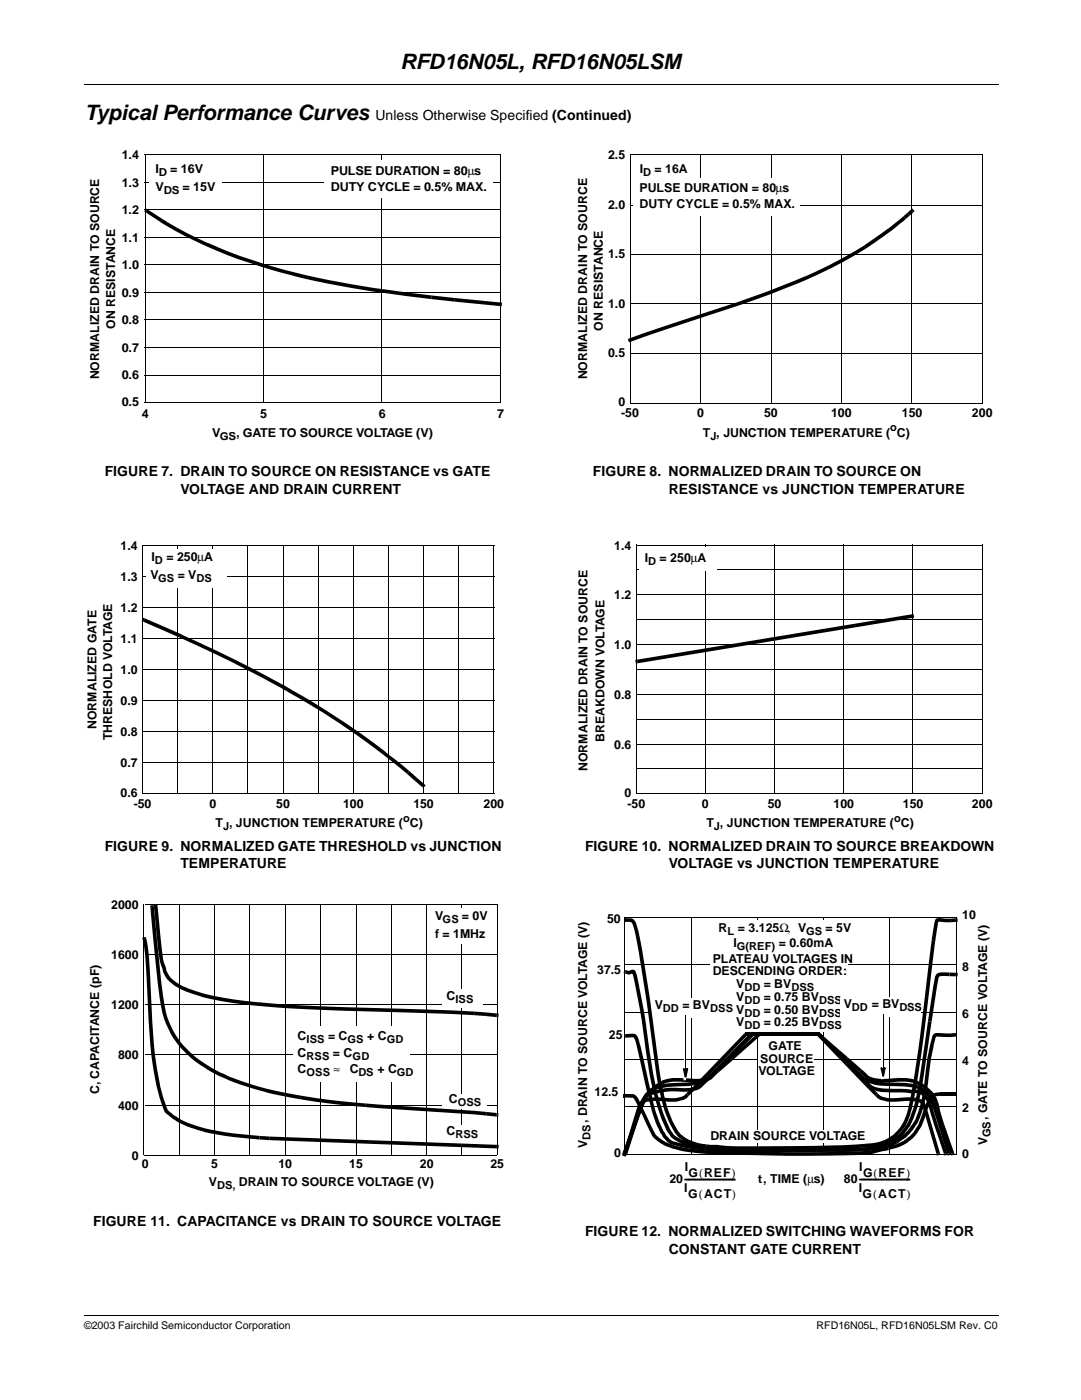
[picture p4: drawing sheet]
<svg xmlns="http://www.w3.org/2000/svg" width="216mm" height="279mm" viewBox="0 0 216 279" stroke-linecap="round" stroke-linejoin="round" font-family="sans-serif">
<g fill="#000">
<path d="M16.8 16.8l.1 .2zM199 16.8l.1 .2zM28.8 30.8l.1 .1zM28.8 30.8l.2 .1zM28.8 36.3l.1 .1zM52.5 30.8l.1 .1zM76.1 30.8l.1 .1zM99.7 30.8l.2 .1zM99.8 30.8l.1 .1zM99.8 36.3l.1 .1zM28.8 52.7l.1 .2zM28.8 41.8l.1 .2z"/>
<path d="M28.8 47.3l.1 .2zM28.8 58.3l.1 .1zM99.8 52.7l.1 .2zM99.8 41.8l.1 .2zM99.8 47.3l.1 .2zM99.8 58.3l.1 .1zM28.8 74.8l.1 .1zM28.8 63.8l.1 .1zM28.8 69.3l.1 .1zM99.8 74.8l.1 .1zM99.8 63.8l.1 .1zM99.8 69.3l.1 .1z"/>
<path d="M28.8 80.2l.1 .2zM28.8 80.3l.2 .1zM52.5 80.3l.1 .1zM76.1 80.3l.1 .1zM99.7 80.3l.2 .1zM99.8 80.2l.1 .2zM16.8 262.4l.1 .2zM199 262.4l.1 .2z"/>
</g>
<g fill="none" stroke="#000" stroke-width=".2">
<path d="M16.9 16.9h182.1M28.9 30.9h70.9v49.4h-70.9zM28.9 36.4h70.9M52.5 30.9v49.4M76.2 30.9v49.4M28.9 52.8h70.9M28.9 41.9h70.9M28.9 47.4h70.9M28.9 58.3h70.9M28.9 74.8h70.9M28.9 63.8h70.9M28.9 69.3h70.9"/>
<path d="M16.9 262.5h182.1"/>
</g>
<g fill="#fff">
<path d="M30.1 31.7h13.8v8.3h-13.8z"/>
<path d="M30.1 31.3h14.2v.7h-14.2z"/>
<path d="M43.6 31.7h.7v8.7h-.7z"/>
<path d="M29.8 39.7h14.1v.7h-14.1z"/>
<path d="M29.8 31.3h.7v8.7h-.7z"/>
</g>
<path d="M29.1 41.6l.3 .2-.4 .6-.3-.2zM29.4 41.8l3.9 2.5 6.1 3.2 6.2 2.7 6.5 2.3 4.4 1.3 9 2.1 9.1 1.6 11.5 1.5-.1 .7a196.1 196.1 0 0 1-29.7-5.2 87 87 0 0 1-27.3-12.1zM86.1 59l4.6 .5-.1 .7-4.6-.5zM90.7 59.5l9.1 .9-.1 .7-9.1-.9zM99.8 60.4h.3l-.1 .7h-.3z" fill="#000"/>
<g fill="#fff">
<path d="M64.7 32.1h33.6v7.4h-33.6z"/>
<path d="M64.7 32h33.7v.2h-33.7z"/>
<path d="M98.2 32.1h.2v7.5h-.2z"/>
<path d="M64.6 39.4h33.7v.2h-33.7z"/>
<path d="M64.6 32h.2v7.5h-.2z"/>
</g>
<g fill="#000">
<path d="M125.6 30.7l.1 .1zM125.7 30.7l.1 .2zM139.6 30.7l.2 .1zM153.7 30.7l.1 .1zM167.7 30.7l.2 .1zM181.7 30.7l.2 .1zM195.8 30.7l.2 .1zM195.9 30.7l.1 .2zM125.7 40.9l.1 .2zM125.7 50.8l.1 .2zM195.9 40.9l.1 .2zM195.9 50.8l.1 .2z"/>
<path d="M125.7 60.5l.1 .1zM125.7 70.5l.1 .2zM195.9 60.5l.1 .1zM195.9 70.5l.1 .2zM125.6 80.4l.1 .1zM125.7 80.3l.1 .2zM139.6 80.4l.2 .1zM153.7 80.4l.1 .1zM167.7 80.4l.2 .1zM181.7 80.4l.2 .1zM195.8 80.4l.2 .1zM195.9 80.3l.1 .2z"/>
</g>
<path d="M125.6 30.8v49.6M125.8 30.8h70.1M139.7 30.8v49.6M153.8 30.8v49.6M167.8 30.8v49.6M181.8 30.8v49.6M195.9 30.8v49.6M125.8 41h70.1M125.8 50.9h70.1M125.8 60.5h70.1M125.8 70.6h70.1M125.8 80.4h70.1" fill="none" stroke="#000" stroke-width=".2"/>
<g fill="#fff">
<path d="M126.3 31.4h11.4v3.7h-11.4z"/>
<path d="M126.3 31h11.8v.8h-11.8z"/>
<path d="M137.4 31.4h.7v4.1h-.7z"/>
<path d="M125.9 34.8h11.8v.7h-11.8z"/>
<path d="M125.9 31h.8v4.1h-.8z"/>
</g>
<path d="M180.2 43.1l.7-.6 .5 .5-.8 .7zM180.9 42.5l.8-.7 .4 .6-.7 .6zM181.7 41.8l.2-.2 .5 .6-.3 .2zM125.2 67.6l.3-.1 .3 .7-.4 .1zM125.5 67.5l22.2-7.4 5.5-2 7.3-2.9 5.3-2.5 5-2.8 6.4-4.3 3-2.5 .4 .6-1.4 1.2a76.9 76.9 0 0 1-20.2 11.7 221.6 221.6 0 0 1-18.5 6.6l-14.7 5z" fill="#000"/>
<g fill="#fff">
<path d="M126.3 35.6h33.1v7.4h-33.1z"/>
<path d="M126.3 35.5h33.2v.1h-33.2z"/>
<path d="M159.3 35.6h.2v7.5h-.2z"/>
<path d="M126.2 42.9h33.2v.2h-33.2z"/>
<path d="M126.2 35.5h.2v7.5h-.2z"/>
</g>
<g fill="#000">
<path d="M28.3 108.8h.2zM28.4 108.8l.1 .1zM28.4 114.9l.1 .2zM35.3 108.8h.2zM42.3 108.8h.2zM49.4 108.8h.1zM56.3 108.8h.2zM63.4 108.8h.1zM70.4 108.8h.1zM77.4 108.8h.2zM84.4 108.8h.1zM91.4 108.8h.2z"/>
<path d="M98.4 108.8h.2zM98.5 108.8l.1 .1zM98.5 114.9l.1 .2zM28.4 121.2l.1 .1zM28.4 127.3l.1 .2zM28.4 133.6l.1 .1zM28.4 139.7l.1 .2zM28.5 123.3l.4 .1-.3 .7-.4-.1zM28.9 123.4a277 277 0 0 1 29.3 14.3h-.1a149.7 149.7 0 0 1 23.5 16.1l-.5 .6a147 147 0 0 0-13-9.7l-5.1-3.3a193.1 193.1 0 0 0-16-8.9l-7.2-3.5-11.2-4.9zM98.5 121.2l.1 .1zM98.5 127.3l.1 .2zM98.5 133.6l.1 .1z"/>
<path d="M98.5 139.7l.1 .2zM28.3 158.4l.2 .1zM28.4 152.1l.1 .2zM28.4 158.3l.1 .2zM28.4 145.9l.1 .2zM35.3 158.4l.2 .1zM42.3 158.4l.2 .1zM49.4 158.4l.1 .1zM56.3 158.4l.2 .1zM63.4 158.4l.1 .1zM70.4 158.4l.1 .1zM77.4 158.4l.2 .1z"/>
<path d="M81.6 153.8l1.5 1.4-.5 .5-1.5-1.3zM83.1 155.2l1.5 1.3-.4 .6-1.6-1.4zM84.4 158.4l.1 .1zM84.6 156.5l.3 .2-.5 .6-.2-.2zM91.4 158.4l.2 .1zM98.4 158.4l.2 .1zM98.5 152.1l.1 .2zM98.5 158.3l.1 .2zM98.5 145.9l.1 .2z"/>
</g>
<g fill="none" stroke="#000" stroke-width=".2">
<path d="M28.4 108.8v49.6M28.5 108.8h70M28.5 115h70M35.4 108.8v49.6M42.4 108.8v49.6M49.4 108.8v49.6M56.4 108.8v49.6M63.5 108.8v49.6M70.4 108.8v49.6M77.5 108.8v49.6M84.5 108.8v49.6M91.5 108.8v49.6"/>
<path d="M98.5 108.8v49.6M28.5 121.2h70M28.5 127.4h70M28.5 133.6h70M28.5 139.8h70M28.5 152.2h70M28.5 158.4h70M28.5 146h70"/>
</g>
<g fill="#fff">
<path d="M29.4 109.9h15.5v7.1h-15.5z"/>
<path d="M29.4 109.5h15.9v.7h-15.9z"/>
<path d="M44.6 109.9h.7v7.4h-.7z"/>
<path d="M29.1 116.6h15.8v.7h-15.8z"/>
<path d="M29.1 109.5h.7v7.5h-.7z"/>
</g>
<g fill="#000">
<path d="M126.7 108.7l.2 .1zM126.9 108.7l.1 .2zM126.9 113.7l.1 .1zM126.9 118.6l.1 .2zM140.5 108.7l.2 .1zM154.3 108.7l.2 .1zM168.1 108.7l.2 .1zM181.9 108.7l.2 .1zM195.7 108.7l.2 .1zM195.9 108.7l.1 .2zM195.9 113.7l.1 .1zM195.9 118.6l.1 .2z"/>
<path d="M126.9 128.6l.1 .1zM126.9 133.5l.1 .2zM126.9 138.5l.1 .1zM126.9 123.6l.1 .1zM195.9 128.6l.1 .1zM195.9 133.5l.1 .2zM195.9 138.5l.1 .1zM195.9 123.6l.1 .1zM126.7 158.4l.2 .1zM126.9 148.4l.1 .2zM126.9 158.3l.1 .2zM140.5 158.4l.2 .1z"/>
<path d="M154.3 158.4l.2 .1zM168.1 158.4l.2 .1zM181.9 158.4l.2 .1zM195.7 158.4l.2 .1zM195.9 148.4l.1 .2zM195.9 158.3l.1 .2z"/>
</g>
<g fill="none" stroke="#000" stroke-width=".2">
<path d="M126.8 108.8v49.6M127 108.8h68.9l-.1 49.6h-68.8M127 113.7h68.9M127 118.7h68.9M140.6 108.8v49.6M154.4 108.8v49.6M168.2 108.8v49.6M182 108.8v49.6M127 128.7h68.9M127 133.6h68.9M127 138.6h68.9M127 123.7h68.9"/>
<path d="M127 148.5h68.9"/>
</g>
<g fill="#fff">
<path d="M127.8 109.6h14.7v3.9h-14.7z"/>
<path d="M127.8 109.2h15v.7h-15z"/>
<path d="M142.1 109.6h.7v4.2h-.7z"/>
<path d="M127.5 113.1h15v.7h-15z"/>
<path d="M127.5 109.2h.7v4.3h-.7z"/>
</g>
<path d="M126.7 131.7h.3l.1 .7h-.3zM127 131.7l54.8-9.1 .1 .7-54.8 9.1zM181.8 122.6h.4l.1 .7h-.4zM126.9 153.4l.1 .1zM126.9 143.4l.1 .2zM195.9 153.4l.1 .1zM195.9 143.4l.1 .2z" fill="#000"/>
<g fill="none" stroke="#000" stroke-width=".2">
<path d="M127 153.5h68.9M127 143.5h68.9M28.7 180.5v50M28.9 180.5h70.1M28.9 190.5h70.1M35.7 180.5v50M42.8 180.5v50M49.8 180.5v50M56.9 180.5v50M63.9 180.5v50M71 180.5v50M78 180.5v50"/>
<path d="M85.1 180.5v50M92.1 180.5v50M99.2 180.5v50M28.9 210.5h70.1M28.9 200.5h70.1M28.7 230.6h70.3M28.9 220.6h70.1"/>
</g>
<g fill="#fff">
<path d="M88.3 197.5h7.9v3.5h-7.9z"/>
<path d="M88.3 197.3h8.1v.4h-8.1z"/>
<path d="M96 197.5h.4v3.7h-.4z"/>
<path d="M88.1 200.9h8.1v.3h-8.1z"/>
<path d="M88.1 197.3h.4v3.7h-.4z"/>
<path d="M88.3 224.7h7.2v3.3h-7.2z"/>
<path d="M88.3 224.6h7.4v.3h-7.4z"/>
<path d="M95.3 224.7h.4v3.5h-.4z"/>
<path d="M88.1 227.9h7.4v.3h-7.4z"/>
<path d="M88.1 224.6h.4v3.4h-.4z"/>
<path d="M88.3 218.5h8.7v2.6h-8.7z"/>
<path d="M88.3 218.4h8.9v.3h-8.9z"/>
<path d="M96.8 218.5h.4v2.8h-.4z"/>
<path d="M88.1 221h8.9v.3h-8.9z"/>
<path d="M88.1 218.4h.4v2.7h-.4z"/>
</g>
<g fill="#000">
<path d="M28.4 187.2l.7-.2 .1 .3-.8 .2zM28.4 187.5l.8-.2 .5 3.3 1 17.9 .6 4.7 .6 3.3 .5 2.2 1.1 2.9-.1-.1 1.4 1.2 1.2 .7 1.5 .7 2.1 .7 5.4 1.2 6.8 .7-.1 .7a51.8 51.8 0 0 1-13.5-2.3l-2.5-1-1.3-.8a4.9 4.9 0 0 1-2.3-3.4 48.3 48.3 0 0 1-2.1-11.3l-.4-4.8a170.7 170.7 0 0 0-.9-14.8zM29.9 180.7l.7-.1 .1 .4-.7 .1zM30 181.1l.7-.1a229.2 229.2 0 0 0 2.1 19.6l.2 1.2 .8 2.4 1.2 2.3 1.6 2.2 2.6 2.5 3.2 2 1.8 1 3.8 1.5 5.4 1.6 9.4 1.8 10.1 1.1v.7a114.1 114.1 0 0 1-21.9-3.5 33.1 33.1 0 0 1-12.9-6.3 17.7 17.7 0 0 1-6.3-12.3zM30.6 180.5l.8-.1v.4h-.7zM30.7 180.8h.7l1.1 10.5 .7 2.6 .7 1.1 1.3 1.1 2.2 1.1 3 1 5.7 1.2a199.5 199.5 0 0 0 22.4 1.6l26.2 .9v.7l-26.2-.9a162.7 162.7 0 0 1-26.5-2.3 22.3 22.3 0 0 1-7.2-2.7 5.1 5.1 0 0 1-2.5-3.6l-.5-1.7zM94.7 201.9l2.2 .2v.7l-2.2-.2zM96.9 202.1l2.2 .2-.1 .7-2.1-.2zM99.1 202.3h.3v.7h-.4zM51.8 226.7l1.9 .1v.7l-2-.1zM53.7 226.8l45.4 1.7v.7l-45.4-1.7zM72.9 220.2l24.1 1.7-.1 .7-21.5-1.5-2.5-.2z"/>
<path d="M97 221.9l2.1 .2-.1 .7-2.1-.2zM99.1 222.1l.3 .1-.1 .7-.3-.1zM99.1 228.5h.3v.7h-.3z"/>
</g>
<g fill="#fff">
<path d="M86 181.4h12.1v6.7h-12.1z"/>
<path d="M86 181.2h12.3v.4h-12.3z"/>
<path d="M98 181.4h.3v6.9h-.3z"/>
<path d="M85.9 188h12.2v.3h-12.2z"/>
<path d="M85.9 181.2h.3v6.9h-.3z"/>
<path d="M58.5 204.8h23.1v11.1h-23.1z"/>
<path d="M58.5 204.7h23.2v.2h-23.2z"/>
<path d="M81.5 204.8h.2v11.2h-.2z"/>
<path d="M58.5 215.8h23.1v.2h-23.1z"/>
<path d="M58.5 204.7h.1v11.2h-.1z"/>
</g>
<g fill="#000">
<path d="M124.5 183l.1 .1zM124.5 192.5v.2zM124.5 183v.2zM137.7 183l.2 .1zM150.9 183l.2 .1zM164.2 183l.1 .1zM177.4 183l.1 .1zM190.6 183l.2 .1zM190.7 192.5l.1 .2zM190.7 183l.1 .2zM124.5 201.9v.2zM124.5 211.4v.1z"/>
<path d="M190.7 201.9l.1 .2zM190.7 211.4l.1 .1zM124.5 230.4l.1 .1zM124.5 220.8v.2zM124.5 230.3v.2zM137.7 230.4l.2 .1zM150.9 230.4l.2 .1zM164.2 230.4l.1 .1zM177.4 230.4l.1 .1zM190.6 230.4l.2 .1zM190.7 220.8l.1 .2zM190.7 230.3l.1 .2z"/>
</g>
<path d="M124.5 183.1h66.2v47.3h-66.2zM124.5 192.6h66.2M137.8 183.1v47.3M151 183.1v47.3M164.3 183.1v47.3M177.5 183.1v47.3M124.5 202h66.2M124.5 211.5h66.2M124.5 220.9h66.2" fill="none" stroke="#000" stroke-width=".2"/>
<g fill="#fff">
<path d="M141.9 190.2h26.8v15.4h-26.8z"/>
<path d="M141.9 189.9h27.1v.6h-27.1z"/>
<path d="M168.4 190.2h.6v15.7h-.6z"/>
<path d="M141.6 205.4h27.1v.5h-27.1z"/>
<path d="M141.6 189.9h.6v15.7h-.6z"/>
<path d="M143.2 183.9h26v6.8h-26z"/>
<path d="M143.2 183.6h26.3v.6h-26.3z"/>
<path d="M169 183.9h.5v7.1h-.5z"/>
<path d="M143 190.4h26.2v.6h-26.2z"/>
<path d="M143 183.6h.5v7.1h-.5z"/>
<path d="M139.8 225.5h32.4v2.5h-32.4z"/>
<path d="M151.3 210h11v5.5h-11z"/>
<path d="M129.9 199.2h16.1v3.8h-16.1z"/>
</g>
<g fill="#000">
<path d="M124.4 183.3h.4v.7h-.4zM124.8 183.3h1.2l.6 .5a11.7 11.7 0 0 1 1.1 4.1 484.3 484.3 0 0 1 3.8 25.7l.5 3.3 .8 3.1 .4 1.4 1.1 2.7 .9 1.6 .6 .8v-.1l.8 .6 .9 .5 1.6 .6 1.8 .3-.1 .7-.6-.1a9.7 9.7 0 0 1-4.9-2 14.2 14.2 0 0 1-2.8-5.3l-1.5-6.4-2.1-15.7-2.2-12.9-.5-2.2-.3-.4h.1l-.3-.2 .2 .1h-1.1zM124.5 193.5l.3 .1-.1 .7-.4-.1zM124.8 193.6l.6 .2 .6-.3 .6 .1 .3 .8 1.8 8.9 1.6 11.1 .6 3.2 1.7 5.5 1 2.2 .8 1.2 .4 .3 1.6 .9 1.3 .5 2.9 .5-.1 .7-1.5-.2a13.9 13.9 0 0 1-4.5-1.7l-.6-.5-.9-1.3a44.2 44.2 0 0 1-3.7-12.8l-1.6-11-1.3-6.3-.4-1.5 .3 .2-.3-.1h.3a1.65 1.65 0 0 1-1.6 .1zM186.6 183.4l.5-.2 2.3 .1 .1 .8-2.5-.1 .2-.2-.7 4-.7-.1 .5-3.5zM189.4 194.1h1.2v.8l-1.3-.1zM189.4 183.3h1.2v.7l-1.1 .1zM190.6 183.3h.3l.1 .7h-.4zM190.6 194.1h.4l-.1 .8h-.3zM124.2 218.3h.4v.7h-.4zM124.6 218.3l1.6 .1a1.5 1.5 0 0 1 1.1 .8l3.3 6.9 .5 .7-.1-.1 1 .8 1.2 .6 1.3 .5 2 .5 3.4 .4 2.3 .1a381.5 381.5 0 0 0 30.3 .1l1.7-.2 2.9-.7 .1 .7-1 .2a18.7 18.7 0 0 1-6.4 .8 405.9 405.9 0 0 1-30-.3l-2.3-.2a13.9 13.9 0 0 1-6.2-2.2h-.1a3.9 3.9 0 0 1-1.5-1.8l-3.1-6.4-.5-.6h-1.5zM124.4 206.4h.4v.7h-.3z"/>
<path d="M124.8 206.4l1.3-.1a1.3 1.3 0 0 1 1.3 1.3l2.6 11.6 1 3.5 1.2 2.9 .5 .8 .9 1.1 .6 .3 4.3 .9 5.8 .5 22.7-.1 5.2-.1 2.4-.2 .2 .7-4.7 .3-24.3 .2a48.1 48.1 0 0 1-11.9-1.6 4.5 4.5 0 0 1-2-2.1v.1a17.6 17.6 0 0 1-1.9-4.7l-3.3-14-.4-.7 .1 .1h-1.6zM136.8 218.2l1.5-1.4 .5 .5-1.5 1.4zM148.4 206.2l.5 .6-10.1 10.5-.5-.5zM143.7 212.2l.5 .5-3 3.1-.5-.5zM141.2 214.7l1.1-1.1 .5 .5-1.1 1.1zM142.3 213.6l7.5-7.4 .5 .5-7.5 7.4zM142.9 213.4l2.7-2.4 .5 .6-2.7 2.4zM149.6 206.2l.5 .5-5.9 6-.5-.5zM145.6 211l5.2-4.5 .5 .5-5.2 4.6zM148.4 206.2l.2-.2 .5 .5-.2 .3zM148.5 206.5l.1 .2zM148.5 206h.4v.8h-.4z"/>
<path d="M148.9 206h14.2v.8h-14.2zM149.6 206.2l.2-.2 .5 .5-.2 .2zM149.8 206.2l.2-.2 .5 .5-.2 .2zM150.8 206.5l.2-.3 .5 .6-.2 .2zM162.9 206.5v.2zM162.7 206.5l.5-.5 .3 .2-.5 .6zM162.8 206.5l.5-.5 .2 .2-.5 .5zM163.4 206l.2 .2-.5 .5-.2-.2zM163.1 206h.3v.8h-.3zM163.5 206.2l.3 .3-.5 .5-.2-.2zM163.8 206.5l5.3 4.5-.5 .6-5.3-4.6zM163 206.7l.5-.5 5.9 6-.5 .5z"/>
<path d="M163.1 206.7l.5-.5 7.4 7.4-.5 .5zM169.1 211l2.7 2.4-.5 .6-2.7-2.4zM170.5 214.1l.5-.5 1.2 1.1-.5 .5zM168.9 212.7l.5-.5 3 3.1-.5 .5zM163.5 206.2l10.1 10.6-.5 .5-10.1-10.5zM173.1 217.3l.5-.5 1.4 1.4-.5 .5zM186.8 194.3l.8-.2h1.8l-.1 .7h-1.6l-.5 .1h.1l-.4 1.8-1.1 7.2-.8-.1 1.4-8.9zM187.5 218h3v.7h-3zM189.6 206.2h.8l.1 .7-.8 .1zM190.4 206.2l.3-.1 .1 .7-.3 .1zM190.5 218h.3v.7h-.3zM124.2 230l.6 .3-.1 .3-.7-.3z"/>
<path d="M128.9 218l.4-.4a7.2 7.2 0 0 1 4.9-2.5l3.9 .2 2.4-.2 1.1-.4-.2 .1 1.5-1.4 .5 .6-1.2 1.1a3.7 3.7 0 0 1-2.8 .9l-3.8-.1-2.4 .1-1.8 .8-1.6 1.3-.6 .7-1.2 2.7-3.2 8.8-.6-.3 3.1-8.7zM124.2 230.3l.6 .2-.1 .3-.7-.2zM128.7 218.3l.5-.3a16.5 16.5 0 0 1 7.3-.8l1.7-.2 .8-.2 1.7-1.5 .5 .5-.8 .7a3.7 3.7 0 0 1-3 1.3l-4.7 .1-3.3 .8 .1-.1-.3 .3 .1-.2-1 1.9-3.5 9.9-.6-.2 3.4-10zM124.4 230l.7 .3-.1 .3-.7-.2zM129.5 217.4a8.5 8.5 0 0 1 3.8-1.2l3.9-.2 1.9-.2 1.7-.7-.1 .1 .5-.5 .5 .5a2.81 2.81 0 0 1-1.8 1.1l-2.6 .4-5.1 .4-2.2 .8-1.4 1.7-3.5 10.7-.7-.3 2.9-9a6.1 6.1 0 0 1 1.6-3zM124.4 229.9l.7 .2-.1 .3-.7-.2zM127.6 219.8a4.9 4.9 0 0 1 3.6-.8l3.8 .1 1.4-.4 .4-.5 .5 .5-.3 .3a4.8 4.8 0 0 1-3.6 .9l-2.3-.2-1.5 .1-.9 .2-.6 .3h.1l-.6 1.4-2.5 8.4-.7-.2 2.5-8.5zM140.6 228.7l12.5 .5h14.5l4.4-.2 3.6-.7 1.4-.5 1.3-.7 1.2-1 1.4-1.9 .7-1.4 .7-2.2 .6-2.8 2.1-14 .8 .1-1.6 10.4a27.9 27.9 0 0 1-2.9 10.7l-.3 .4a5.2 5.2 0 0 1-1.9 1.9h.1a15.3 15.3 0 0 1-9.4 2.6h-6.4a329.9 329.9 0 0 1-22.9-.5zM140.9 228.4l6 .4a296.3 296.3 0 0 0 27.2-.7l2.2-.5 2.1-1.4 1.6-2 .6-1.3 .5-1.5a295.7 295.7 0 0 0 4.1-29.3l.6-4.4 .7 .1a468.2 468.2 0 0 1-4.2 31.1l-.5 2.6a9.6 9.6 0 0 1-4.1 6.1l-1.1 .6-1.9 .6a130.3 130.3 0 0 1-16.4 .6h-13.6l-3.9-.3zM186.3 206.3a2.11 2.11 0 0 1 1.6-.1h1.7l.1 .8-3.1-.1 .2-.1-.2 .2v-.1l-.5 1.8-.8 4.9a33.8 33.8 0 0 1-1.8 9.2 7.2 7.2 0 0 1-1.4 2.6l-1.3 1.4-2 1.5-1.3 .5-2.7 .7-.2-.7 2.7-.7 1.1-.5 2-1.3 1.1-1.3 .9-1.4 .6-1.6 .4-1.1 .7-3.6a46.3 46.3 0 0 1 2-10.8zM185.5 218.7a2.61 2.61 0 0 1 2-.7l.1 .7-1.2 .1-.4 .4-1.1 2.3a11.2 11.2 0 0 1-2.8 5.6l-.8 .7a8.6 8.6 0 0 1-4.1 1.7l-.2-.7 1.9-.5 1.4-.7 1.4-1.1 .6-.7 1-1.8 .9-2.7zM186.7 230.3l.7-.2 .1 .3-.7 .2z"/>
<path d="M174.5 218.7l.5-.5 1 .7 .9 .2 1.6 .1a11.8 11.8 0 0 1 5 .1 1.77 1.77 0 0 1 1.2 1.5l2.7 9.3-.7 .2-2.6-9.3-.4-.7h.1l-1-.5-1.5-.1-1.7 .1a6.7 6.7 0 0 1-4.7-.7zM188.2 230.3l.7-.2 .1 .3-.7 .2zM172.4 215.3l1.3 1.2 1.2 .5 .9 .2 4.8 .1 1.5 .2h-.2a3.3 3.3 0 0 1 3.7 2.5l3.3 10.1-.7 .2-1.8-5.5-1.3-4.2-.5-1.1-.5-.7 .1 .1-.8-.6-.9-.2-.5 .1-4.3-.2a8.7 8.7 0 0 1-4.1-.7l-1.7-1.5zM188.9 230.3l.7-.2 .1 .3-.7 .2zM171.7 215.2l.5-.5 .5 .5-.1-.1 1.1 .5 2.6 .4a22.1 22.1 0 0 1 6.2 .5l1 .3 1.5 1 .9 1.1 .8 2 2.9 9.2-.7 .2-3.3-10.4-.9-1.4 .1 .1-1.4-1-1.1-.5-.6-.1-2.6-.2a15.5 15.5 0 0 1-6.2-.8l-.7-.3zM189.6 230.3l.6-.3 .2 .4-.7 .2zM171.8 213.4l1.5 1.4-.2-.1 1.1 .4 1.2 .2 2.6-.1a9.7 9.7 0 0 1 4.9 .4 7.6 7.6 0 0 1 4.2 4.4l1.2 4.4 1.9 5.6-.6 .3-2-5.7-1.4-4.8-.7-1.3-1.6-1.5-1.5-.8-1.8-.3h-1.2a12.9 12.9 0 0 1-5.3-.1l-1.3-.4-1.5-1.4z"/>
</g>
<path d="M148.6 206.6h14.3" fill="none" stroke="#000" stroke-width=".2"/>
<g fill="#fff">
<path d="M136.4 212.9h.3v1.1h-.3z"/>
<path d="M135.8 213.1h.4l.5 2.4h-.3l.5-2.4 .3 .1-.5 .9-.3-.2 .5-.9 .3 .1-.5 2.5h-.3z"/>
<path d="M135.8 213.2l.3-.2 .6 .9-.2 .5z"/>
<path d="M136.4 203.1h.3v.2h-.3z"/>
<path d="M136.4 212.9h.3v.2h-.3z"/>
<path d="M136.4 203.3h.3v9.6h-.3z"/>
</g>
<path d="M136 213.1l.5 .9 .5-.9-.5 2.5z" fill="#fff"/>
<path d="M136.1 213.3l.3-.2 .4 .7-.1 .4zM136.1 213.3l.4-.1 .4 1.7h-.4l.4-1.7 .3 .1-.4 .7-.3-.2 .4-.7 .3 .2-.3 1.7h-.4zM136.6 213.1h.2v.8h-.2zM136.6 202.6l.2 .1zM136.6 213.1h.2z" fill="#000"/>
<path d="M136.3 213.2l.4 .7 .4-.7-.4 1.8z" fill="#000"/>
<path d="M136.7 202.7v10.4" fill="none" stroke="#000" stroke-width=".2"/>
<g fill="#fff">
<path d="M167.6 199h16.1v3.9h-16.1z"/>
<path d="M175.8 212.8h.3v1h-.3z"/>
<path d="M175.2 213l.4-.1 .5 2.4h-.3l.5-2.4 .3 .1-.5 .9-.3-.2 .5-.8 .3 .1-.5 2.4h-.3z"/>
<path d="M175.2 213l.3-.1 .6 .8-.2 .4z"/>
<path d="M175.8 202.9h.3v.2h-.3z"/>
<path d="M175.8 212.8h.3v.1h-.3z"/>
<path d="M175.8 203.1h.3v9.7h-.3z"/>
</g>
<path d="M175.4 212.9l.5 .9 .5-.9-.5 2.4z" fill="#fff"/>
<path d="M175.6 213.1l.3-.1 .3 .6-.1 .4zM175.6 213.1l.3-.1 .4 1.8h-.4l.4-1.8 .3 .1-.4 .7-.3-.2 .4-.6 .3 .1-.3 1.7h-.4zM176 212.9h.2v.8h-.2zM176 202.4l.2 .1zM176 212.9l.2 .1z" fill="#000"/>
<path d="M175.7 213.1l.4 .6 .3-.6-.3 1.7z" fill="#000"/>
<path d="M176.1 202.5v10.4" fill="none" stroke="#000" stroke-width=".2"/>
<g font-size="4.2">
<text x="79.8" y="13.8">RFD16N05L, RFD16N05LSM</text>
<text x="16.9" y="24">Typical Performance Curves</text>
</g>
<g font-size="2.8">
<text x="74.8" y="24">Unless Otherwise Specified (Continued)</text>
<text x="20.9" y="95">FIGURE 7. DRAIN TO SOURCE ON RESISTANCE vs GATE</text>
<text x="118.2" y="95">FIGURE 8. NORMALIZED DRAIN TO SOURCE ON</text>
<text x="36" y="98.6">VOLTAGE AND DRAIN CURRENT</text>
<text x="133.4" y="98.6">RESISTANCE vs JUNCTION TEMPERATURE</text>
<text x="20.9" y="169.8">FIGURE 9. NORMALIZED GATE THRESHOLD vs JUNCTION</text>
<text x="36" y="173.3">TEMPERATURE</text>
<text x="116.7" y="169.8">FIGURE 10. NORMALIZED DRAIN TO SOURCE BREAKDOWN</text>
<text x="133.4" y="173.3">VOLTAGE vs JUNCTION TEMPERATURE</text>
<text x="18.6" y="244.6">FIGURE 11. CAPACITANCE vs DRAIN TO SOURCE VOLTAGE</text>
<text x="116.7" y="246.7">FIGURE 12. NORMALIZED SWITCHING WAVEFORMS FOR</text>
<text x="133.4" y="250.2">CONSTANT GATE CURRENT</text>
</g>
<g font-size="2.5">
<text x="24.3" y="31.8">1.4</text>
<text x="31" y="34.5">I</text>
<text x="66" y="34.9">PULSE DURATION = 80µs</text>
<text x="121.2" y="31.8">2.5</text>
<text x="127.6" y="34.5">I</text>
<text x="130.5" y="34.5">= 16A</text>
<text x="24.3" y="37.3">1.3</text>
<text x="31" y="38.2">V</text>
<text x="66" y="38.1">DUTY CYCLE = 0.5% MAX.</text>
<text x="121.2" y="41.6">2.0</text>
<text x="127.5" y="38.4">PULSE DURATION = 80µs</text>
<text x="127.5" y="41.5">DUTY CYCLE = 0.5% MAX.</text>
<text x="24.3" y="42.8">1.2</text>
<text x="24.3" y="48.3">1.1</text>
<text x="24.3" y="53.7">1.0</text>
<text x="121.2" y="51.5">1.5</text>
<text x="24.3" y="59.2">0.9</text>
<text x="22.9" y="65.6" transform="rotate(-90 22.9 65.6)">ON RESISTANCE</text>
<text x="24.3" y="64.7">0.8</text>
<text x="120.2" y="66" transform="rotate(-90 120.2 66)">ON RESISTANCE</text>
<text x="121.2" y="61.4">1.0</text>
<text x="24.3" y="70.2">0.7</text>
<text x="121.2" y="71.2">0.5</text>
<text x="19.8" y="75.7" transform="rotate(-90 19.8 75.7)">NORMALIZED DRAIN TO SOURCE</text>
<text x="24.3" y="75.7">0.6</text>
<text x="117.1" y="75.7" transform="rotate(-90 117.1 75.7)">NORMALIZED DRAIN TO SOURCE</text>
<text x="24.3" y="81">0.5</text>
<text x="28.3" y="83.4">4</text>
<text x="51.9" y="83.4">5</text>
<text x="75.6" y="83.4">6</text>
<text x="99.1" y="83.4">7</text>
<text x="123.3" y="81.1">0</text>
<text x="123.9" y="83.2">-50</text>
<text x="139" y="83.2">0</text>
<text x="152.4" y="83.2">50</text>
<text x="165.7" y="83.2">100</text>
<text x="179.8" y="83.2">150</text>
<text x="193.8" y="83.2">200</text>
<text x="42.3" y="87.1">V</text>
<text x="140.1" y="87.1">T</text>
<text x="24" y="109.7">1.4</text>
<text x="30.2" y="111.9">I</text>
<text x="33.2" y="111.9">= 250µA</text>
<text x="122.5" y="109.7">1.4</text>
<text x="128.6" y="112.1">I</text>
<text x="131.5" y="112.1">= 250µA</text>
<text x="24" y="115.9">1.3</text>
<text x="30" y="115.6">V</text>
<text x="35.4" y="115.6">= V</text>
<text x="122.5" y="119.6">1.2</text>
<text x="24" y="122.1">1.2</text>
<text x="24" y="128.3">1.1</text>
<text x="122.5" y="129.5">1.0</text>
<text x="24" y="134.5">1.0</text>
<text x="24" y="140.7">0.9</text>
<text x="122.5" y="139.4">0.8</text>
<text x="19.2" y="145.5" transform="rotate(-90 19.2 145.5)">NORMALIZED GATE</text>
<text x="22.4" y="147.7" transform="rotate(-90 22.4 147.7)">THRESHOLD VOLTAGE</text>
<text x="24" y="146.9">0.8</text>
<text x="120.6" y="148.1" transform="rotate(-90 120.6 148.1)">BREAKDOWN VOLTAGE</text>
<text x="122.5" y="149.4">0.6</text>
<text x="24" y="153.1">0.7</text>
<text x="117.1" y="153.9" transform="rotate(-90 117.1 153.9)">NORMALIZED DRAIN TO SOURCE</text>
<text x="24" y="159.1">0.6</text>
<text x="26.7" y="161.2">-50</text>
<text x="41.7" y="161.2">0</text>
<text x="55.1" y="161.2">50</text>
<text x="68.4" y="161.2">100</text>
<text x="82.4" y="161.2">150</text>
<text x="96.4" y="161.2">200</text>
<text x="124.5" y="159.1">0</text>
<text x="125.1" y="161.2">-50</text>
<text x="140" y="161.2">0</text>
<text x="153.1" y="161.2">50</text>
<text x="166.2" y="161.2">100</text>
<text x="180" y="161.2">150</text>
<text x="193.8" y="161.2">200</text>
<text x="43" y="165.1">T</text>
<text x="140.9" y="165.1">T</text>
<text x="22.2" y="181.4">2000</text>
<text x="86.7" y="183.6">V</text>
<text x="92.1" y="183.6">= 0V</text>
<text x="121.1" y="184.1">50</text>
<text x="191.9" y="183.5">10</text>
<text x="22.2" y="191.3">1600</text>
<text x="86.7" y="187.2">f = 1MHz</text>
<text x="143.3" y="186.1">R</text>
<text x="146.3" y="189">I</text>
<text x="147.1" y="186.1">= 3.125Ω, V</text>
<text x="164.6" y="186.1">= 5V</text>
<text x="119" y="194.5">37.5</text>
<text x="142.1" y="194.6">DESCENDING ORDER:</text>
<text x="142.1" y="192.2">PLATEAU VOLTAGES IN</text>
<text x="146.8" y="197.1">V</text>
<text x="152.3" y="197.1">= BV</text>
<text x="191.9" y="193.8">8</text>
<text x="22.2" y="201.4">1200</text>
<text x="89" y="199.5">C</text>
<text x="130.6" y="201.4">V</text>
<text x="136.1" y="201.4">= BV</text>
<text x="146.8" y="199.8">V</text>
<text x="146.8" y="202.3">V</text>
<text x="152.3" y="199.8">= 0.75 BV</text>
<text x="152.3" y="202.3">= 0.50 BV</text>
<text x="168.2" y="201.2">V</text>
<text x="173.8" y="201.2">= BV</text>
<text x="191.9" y="203.2">6</text>
<text x="59.4" y="207.6">C</text>
<text x="65.4" y="207.6">= C</text>
<text x="121.4" y="207.3">25</text>
<text x="146.8" y="204.8">V</text>
<text x="152.3" y="204.8">= 0.25 BV</text>
<text x="153.2" y="209.5">GATE</text>
<text x="23.5" y="211.4">800</text>
<text x="59.4" y="210.9">C</text>
<text x="59.4" y="214.2">C</text>
<text x="69.7" y="214.2">C</text>
<text x="151.3" y="214.5">VOLTAGE</text>
<text x="151.6" y="212">SOURCE</text>
<text x="191.9" y="212.6">4</text>
<text x="19.8" y="218.4" transform="rotate(-90 19.8 218.4)">C, CAPACITANCE (pF)</text>
<text x="23.5" y="221.4">400</text>
<text x="89.5" y="220.2">C</text>
<text x="118.5" y="218.7">12.5</text>
<text x="191.9" y="221.9">2</text>
<text x="89" y="226.6">C</text>
<text x="117.1" y="224.2" transform="rotate(-90 117.1 224.2)">, DRAIN TO SOURCE VOLTAGE (V)</text>
<text x="141.6" y="227.5">DRAIN SOURCE VOLTAGE</text>
<text x="196.8" y="223.6" transform="rotate(-90 196.8 223.6)">, GATE TO SOURCE VOLTAGE (V)</text>
<text x="26.3" y="231.5">0</text>
<text x="28.3" y="233">0</text>
<text x="42.1" y="233">5</text>
<text x="55.5" y="233">10</text>
<text x="69.6" y="233">15</text>
<text x="83.7" y="233">20</text>
<text x="97.8" y="233">25</text>
<text x="117.1" y="229.1" transform="rotate(-90 117.1 229.1)">V</text>
<text x="122.5" y="230.9">0</text>
<text x="136.5" y="233.7">I</text>
<text x="171.3" y="233.7">I</text>
<text x="191.9" y="231.1">0</text>
<text x="196.9" y="228.5" transform="rotate(-90 196.9 228.5)">V</text>
<text x="41.7" y="236.7">V</text>
<text x="47.6" y="236.7">DRAIN TO SOURCE VOLTAGE (V)</text>
<text x="133.5" y="236.2">20------------------------</text>
<text x="136.4" y="237.9">I</text>
<text x="137.2" y="239.1">G ACT)</text>
<text x="137.3" y="234.9">G REF)</text>
<text x="139.3" y="239.1">(</text>
<text x="139.4" y="234.9">(</text>
<text x="151.2" y="236">t, TIME (µs)</text>
<text x="168.3" y="236.2">80------------------------</text>
<text x="171.2" y="237.9">I</text>
<text x="172" y="239.1">G ACT)</text>
<text x="172.1" y="234.9">G REF)</text>
<text x="174.1" y="239.1">(</text>
<text x="174.2" y="234.9">(</text>
</g>
<g font-size="2.2">
<text x="31.7" y="35.1">D = 16V</text>
<text x="128.2" y="35.1">D</text>
<text x="32.6" y="38.8">DS = 15V</text>
<text x="43.9" y="87.7">GS, GATE TO SOURCE VOLTAGE (V)</text>
<text x="141.6" y="87.7">J, JUNCTION TEMPERATURE ( C)</text>
<text x="177.5" y="86.1">o</text>
<text x="30.9" y="112.6">D</text>
<text x="129.2" y="112.8">D</text>
<text x="31.5" y="116.2">GS</text>
<text x="39.2" y="116.2">DS</text>
<text x="44.5" y="165.7">J, JUNCTION TEMPERATURE ( C)</text>
<text x="80.4" y="164.1">o</text>
<text x="142.4" y="165.7">J, JUNCTION TEMPERATURE ( C)</text>
<text x="178.3" y="164.1">o</text>
<text x="88.3" y="184.2">GS</text>
<text x="145.1" y="186.7">L</text>
<text x="146.9" y="189.6">G(REF) = 0.60mA</text>
<text x="160.7" y="186.7">GS</text>
<text x="148.4" y="197.7">DD</text>
<text x="157.8" y="197.7">DSS</text>
<text x="90.8" y="200.2">ISS</text>
<text x="132.2" y="202">DD</text>
<text x="141.6" y="202">DSS</text>
<text x="148.4" y="200.4">DD</text>
<text x="148.4" y="202.9">DD</text>
<text x="163.3" y="200.4">DSS</text>
<text x="163.3" y="202.9">DSS</text>
<text x="169.9" y="201.8">DD</text>
<text x="179.3" y="201.8">DSS</text>
<text x="61.1" y="208.2">ISS</text>
<text x="69.3" y="208.2">GS + CGD</text>
<text x="148.4" y="205.4">DD</text>
<text x="163.3" y="205.4">DSS</text>
<text x="61.1" y="211.5">RSS = CGD</text>
<text x="61.1" y="214.8">OSS ≈</text>
<text x="71.5" y="214.8">DS + CGD</text>
<text x="91.3" y="220.8">OSS</text>
<text x="90.8" y="227.2">RSS</text>
<text x="117.7" y="227.5" transform="rotate(-90 117.7 227.5)">DS</text>
<text x="197.5" y="227" transform="rotate(-90 197.5 227)">GS</text>
<text x="43.3" y="237.3">DS,</text>
</g>
<g font-size="2.1">
<text x="16.8" y="265.3">©2003 Fairchild Semiconductor Corporation</text>
<text x="162.8" y="265.3">RFD16N05L, RFD16N05LSM Rev. C0</text>
</g>
</svg>
